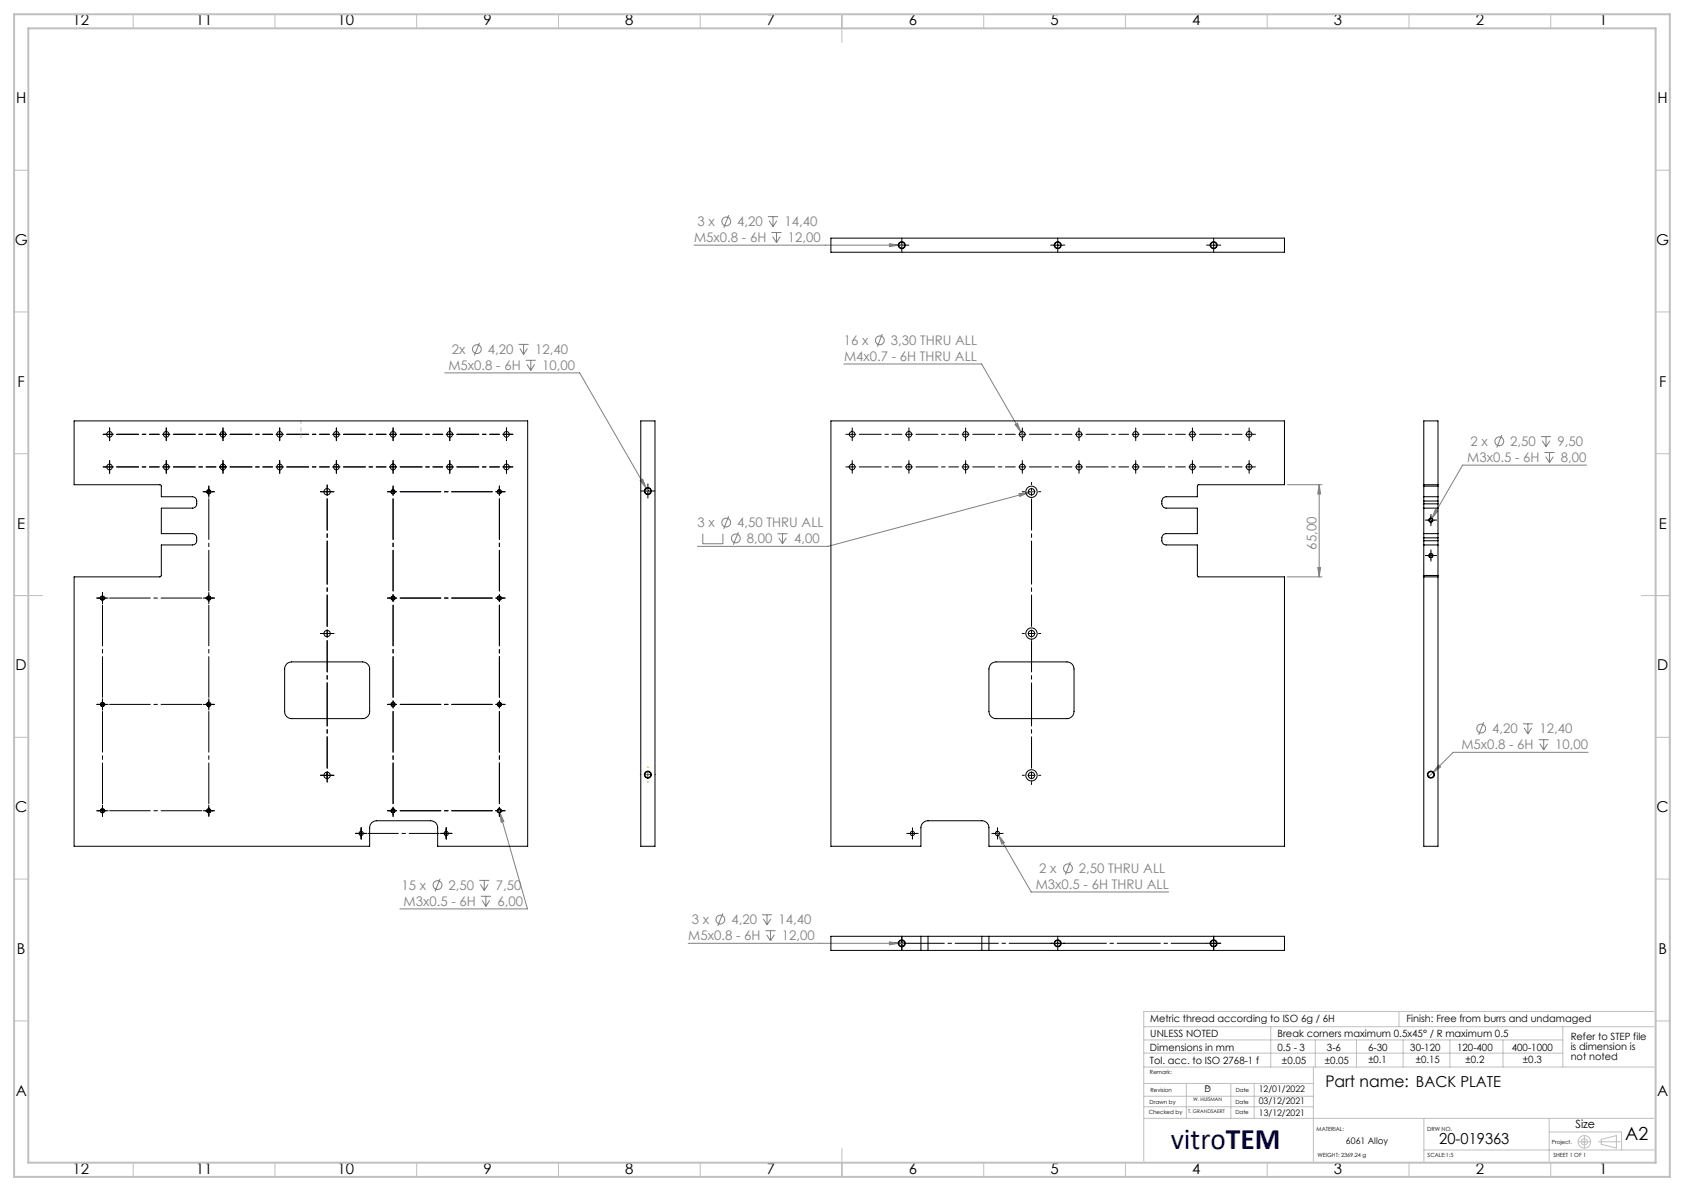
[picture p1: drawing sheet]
<svg xmlns="http://www.w3.org/2000/svg" width="594mm" height="420mm" viewBox="0 0 594 420" stroke-linecap="round" stroke-linejoin="round" font-family="sans-serif">
<g fill="none" stroke="#808080" stroke-width=".35">
<path d="M257.1 75.9l-1.8 4.4M270.9 76.4h3.5M271.3 77.8l1.4 2.2M272.7 76.4v3.6M274 77.8l-1.3 2.2M244.8 86.4h74.3M272.1 82h3.6M272.6 83.4l1.3 2.2M273.9 82v3.6M275.2 83.4l-1.3 2.2M313.7 86l3.3 .4-3.3 .6zM311.2 117.8l-1.7 4.5"/>
<path d="M156.9 131.5h47.6l24.6 42.8M169.1 120.9l-1.8 4.5M182.9 121.4h3.6M183.4 122.9l1.3 2.1M184.7 121.4v3.6M185.4 127.1h3.6M185.9 128.5l1.3 2.1M186 122.9l-1.3 2.1M187.2 127.1v3.5M188.6 128.5l-1.4 2.1M297.6 128.4h48.7l13.8 23.9M358 149.7l.9-.5 1.2 3.1z"/>
<path d="M360.1 152.3l1 1.7M529.7 153.4l-1.7 4.5M543.6 154h3.5M544 155.4l1.3 2.1M544.8 159.6h3.5M545.3 154v3.5M546.6 159.6v3.5M546.7 155.4l-1.4 2.1M225.8 169.5l.9-.5 1.2 3.1zM359.4 174.1l3.4-.4-3.1 1.4zM362.8 173.7l-70.7 19h-46.1M364.9 173.1l-2.1 .6"/>
<path d="M454.1 170.9h12.2M465.3 170.9v32.5M465.3 170.9l.5 3.3h-1zM506.3 179.7l.9 .5-2.1 2.6zM545.2 161l1.4 2.1M547.9 161l-1.3 2.1M559.6 164h-43.7l-10.8 18.8M247.9 188.2v3.6h7.1v-3.6M257 182.1l-1.7 4.4M260.5 187.7l-1.8 4.4M274.2 188.2h3.6M274.7 189.6l1.3 2.2"/>
<path d="M276 188.2v3.6M277.4 189.6l-1.4 2.2M505.1 182.8l-.8 1.3M454.1 203.4h12.2M464.8 200.1h1l-.5 3.3zM523.3 254.7l-1.7 4.4M537.2 255.3h3.5M537.6 256.7l1.3 2.1M538.9 255.3v3.5M540.3 256.7l-1.4 2.1M507.4 269.8l.7 .7-2.6 1.9zM542.7 260.9h3.6"/>
<path d="M543.2 262.3l1.3 2.1M544.5 260.9v3.5M545.9 262.3l-1.4 2.1M560.2 265.3h-47.6l-8.6 8.6M175.9 285.2l.5 1.4M176.4 286.6l1.3 3.1-.9 .3zM176.4 286.6l9.7 33.9h-45.1M351.5 293.3l.7 1.3M352.2 294.6l2.1 2.6-.9 .5zM352.2 294.6l11.5 20h48.6M155.2 309.9l-1.7 4.4M169 310.5h3.6"/>
<path d="M169.5 311.9l1.3 2.1M169.6 316.1h3.6M170 317.5l1.4 2.1M170.8 310.5v3.5M171.4 316.1v3.5M172.2 311.9l-1.4 2.1M172.7 317.5l-1.3 2.1M377.6 304l-1.8 4.5M242.7 332.7h76.4M255 322.1l-1.8 4.4M268.8 322.6h3.5M269.2 324l1.3 2.2"/>
<path d="M270 328.2h3.6M270.4 329.7l1.4 2.1M270.5 322.6v3.6M271.8 328.2v3.6M271.9 324l-1.4 2.2M273.1 329.7l-1.3 2.1M313.7 332.2l3.3 .5-3.3 .5z"/>
<circle cx="256.2" cy="78.1" r="1.55"/>
<circle cx="168.2" cy="123.1" r="1.55"/>
<circle cx="310.3" cy="120" r="1.55"/>
<circle cx="528.8" cy="155.6" r="1.56"/>
<circle cx="256.2" cy="184.3" r="1.55"/>
<circle cx="259.6" cy="189.9" r="1.55"/>
<circle cx="522.5" cy="256.9" r="1.56"/>
<circle cx="154.3" cy="312.1" r="1.56"/>
<circle cx="376.7" cy="306.2" r="1.56"/>
<circle cx="254.1" cy="324.3" r="1.55"/>
</g>
<g fill="none" stroke="#c0c0c0" stroke-width=".35">
<path d="M47 5v5M97 5v5M147 5v5M197 5v5M247 5v5M297 5v10M347 5v5M397 5v5M447 5v5M497 5v5M547 5v5M5 60h5"/>
<path d="M584 60h5M5 110h5M584 110h5M5 160h5M584 160h5M5 210h10M579 210h10M5 260h5M584 260h5M5 310h5M584 310h5M493.5 356.7v5.4"/>
<path d="M583.5 356.7h-180.1v52.8M5 360h5M403.4 376.3h180.1M403.4 371.4h147.9M403.4 362.1h180.1M403.5 366.7h147.8M448.2 362.1v14.2M463.3 376.3v33.3M463.9 366.7v9.6M478.5 366.7v9.6M494.9 366.7v9.6M511.4 366.7v9.6"/>
<path d="M530.2 366.7v9.6M551.3 362.1v14.2M584 360h5M403.4 386.6h59.9M403.5 390.3h59.8M403.5 382.1h59.8M403.5 394.4h180M418.5 382.1v12.3M434.2 382.1v12.3M442.4 382.1v12.1M502.2 394.4v15.2M546.5 394.4v15.2"/>
<path d="M546.5 399.2h25.5v6.3M47 410v5M97 410v5M147 410v5M197 410v5M247 410v5M297 405v10M347 410v5M397 410v5M447 410v5M497 410v5M502.2 405.5h81.3"/>
<path d="M547 410v5M556.6 402.6h4.5M558.9 400.5v4.4M563.8 402.6h7.7M564.8 401.8l5.4-1.3v4.4l-5.4-1.4z"/>
<circle cx="558.9" cy="402.7" r="1.09"/>
<circle cx="558.9" cy="402.7" r="2.2"/>
<circle cx="558.9" cy="402.7" r=".26"/>
</g>
<g fill="none" stroke="#000" stroke-width=".35" stroke-dasharray="15.2 1.3 1.3 1.3">
<path d="M316.9 86.4h-1.3M318.1 85.2v-1.3M318.1 87.7v1.2M319.4 86.4h1.2M371.9 86.4h-1.3M373.1 85.2v-1.3M373.1 87.7v1.2M374.4 86.4h1.2M426.9 86.4h-1.3M428.1 85.2v-1.3M428.1 87.7v1.2M429.4 86.4h1.2"/>
<path d="M37.4 153.2h-1M38.7 153.2v-1.3M38.7 153.2h-1.3M38.7 153.2v1.2M38.7 153.2h1.2M38.7 151.9v-1M38.7 154.4v1M58.7 153.2v-1.3M58.7 153.2h-1.3M58.7 153.2v1.2M58.7 153.2h1.2M58.7 151.9v-1"/>
<path d="M58.7 154.4v1M78.7 151.9v-1M78.7 154.4v1M98.7 153.2v-1.3M98.7 153.2h-1.3M98.7 153.2v1.2M98.7 153.2h1.2M98.7 151.9v-1M98.7 154.4v1M118.7 153.2v-1.3M118.7 153.2h-1.3M118.7 153.2v1.2"/>
<path d="M118.7 153.2h1.2M118.7 151.9v-1M118.7 154.4v1M138.7 153.2v-1.3M138.7 153.2h-1.3M138.7 153.2v1.2M138.7 153.2h1.2M138.7 151.9v-1M138.7 154.4v1M158.7 153.2v-1.3M158.7 153.2h-1.3M158.7 153.2v1.2"/>
<path d="M158.7 153.2h1.2M158.7 151.9v-1M158.7 154.4v1M178.7 153.2v-1.3M178.7 153.2h-1.3M178.7 153.2v1.2M178.7 153.2h1.2M178.7 151.9v-1M178.7 154.4v1M179.9 153.2h1M299.4 153.2h-1M300.6 153.2v-1.3"/>
<path d="M300.6 153.2h-1.2M300.6 153.2v1.2M300.6 153.2h1.3M300.6 151.9v-1M300.6 154.4v1M320.6 153.2v-1.3M320.6 153.2h-1.2M320.6 153.2v1.2M320.6 153.2h1.3M320.6 151.9v-1M320.6 154.4v1M340.6 153.2v-1.3"/>
<path d="M340.6 153.2h-1.2M340.6 153.2v1.2M340.6 153.2h1.3M340.6 151.9v-1M340.6 154.4v1M360.6 153.2v-1.3M360.6 153.2h-1.2M360.6 153.2v1.2M360.6 153.2h1.3M360.6 151.9v-1M360.6 154.4v1M380.6 153.2v-1.3"/>
<path d="M380.6 153.2h-1.2M380.6 153.2v1.2M380.6 153.2h1.3M380.6 151.9v-1M380.6 154.4v1M400.6 151.9v-1M400.6 154.4v1M420.6 153.2v-1.3M420.6 153.2h-1.2M420.6 153.2v1.2M420.6 153.2h1.3M420.6 151.9v-1"/>
<path d="M420.6 154.4v1M440.6 153.2v-1.3M440.6 153.2h-1.2M440.6 153.2v1.2M440.6 153.2h1.3M440.6 151.9v-1M440.6 154.4v1M441.9 153.2h1M37.4 164.7h-1M38.7 164.7v-1.3M38.7 164.7h-1.3M38.7 164.7v1.2"/>
<path d="M38.7 164.7h1.2M38.7 163.4v-1M38.7 165.9v1M58.7 164.7v-1.3M58.7 164.7h-1.3M58.7 164.7v1.2M58.7 164.7h1.2M58.7 163.4v-1M58.7 165.9v1M72.4 173.4h-.7M73.7 172.2v-.8M73.7 174.7v.7"/>
<path d="M73.7 173.4v-1.2M73.7 173.4h-1.3M73.7 173.4v1.3M73.7 173.4h1.2M74.9 173.4h.8M78.7 163.4v-1M78.7 165.9v1M98.7 164.7v-1.3M98.7 164.7h-1.3M98.7 164.7v1.2M98.7 164.7h1.2M98.7 163.4v-1"/>
<path d="M98.7 165.9v1M114.2 173.4h-1.2M115.4 173.4v-1.2M115.4 173.4h-1.2M115.4 173.4v1.3M115.4 173.4h1.3M115.4 172.2v-1.2M116.7 173.4h1.1M118.7 164.7v-1.3M118.7 164.7h-1.3M118.7 164.7v1.2M118.7 164.7h1.2"/>
<path d="M118.7 163.4v-1M118.7 165.9v1M137.4 173.4h-.7M138.7 173.4v-1.2M138.7 173.4h-1.3M138.7 173.4v1.3M138.7 173.4h1.2M138.7 172.2v-.8M138.7 164.7v-1.3M138.7 164.7h-1.3M138.7 164.7v1.2M138.7 164.7h1.2"/>
<path d="M138.7 163.4v-1M138.7 165.9v1M158.7 164.7v-1.3M158.7 164.7h-1.3M158.7 164.7v1.2M158.7 164.7h1.2M158.7 163.4v-1M158.7 165.9v1M176.2 173.4v-1.2M176.2 173.4h-1.3M176.2 173.4v1.3M176.2 173.4h1.2"/>
<path d="M176.2 172.2v-.8M177.4 173.4h.8M178.7 164.7v-1.3M178.7 164.7h-1.3M178.7 164.7v1.2M178.7 164.7h1.2M178.7 163.4v-1M178.7 165.9v1M179.9 164.7h1M227.3 173.2h-1.3M228.5 171.9v-1.2M228.5 174.4v1.3"/>
<path d="M229.8 173.2h1.2M299.4 164.7h-1M300.6 164.7v-1.3M300.6 164.7h-1.2M300.6 164.7v1.2M300.6 164.7h1.3M300.6 163.4v-1M300.6 165.9v1M320.6 164.7v-1.3M320.6 164.7h-1.2M320.6 164.7v1.2M320.6 164.7h1.3"/>
<path d="M320.6 163.4v-1M320.6 165.9v1M340.6 164.7v-1.3M340.6 164.7h-1.2M340.6 164.7v1.2M340.6 164.7h1.3M340.6 163.4v-1M340.6 165.9v1M360.6 164.7v-1.3M360.6 164.7h-1.2M360.6 164.7v1.2M360.6 164.7h1.3"/>
<path d="M360.6 163.4v-1M360.6 165.9v1M361.4 173.4h-.8M363.9 173.4v-1.2M363.9 173.4h-1.3M363.9 173.4v1.3M363.9 173.4h1.2M363.9 170.9v-.7M366.4 173.4h.7M380.6 164.7v-1.3M380.6 164.7h-1.2M380.6 164.7v1.2"/>
<path d="M380.6 164.7h1.3M380.6 163.4v-1M380.6 165.9v1M400.6 163.4v-1M400.6 165.9v1M420.6 164.7v-1.3M420.6 164.7h-1.2M420.6 164.7v1.2M420.6 164.7h1.3M420.6 163.4v-1M420.6 165.9v1M440.6 164.7v-1.3"/>
<path d="M440.6 164.7h-1.2M440.6 164.7v1.2M440.6 164.7h1.3M440.6 163.4v-1M440.6 165.9v1M441.9 164.7h1M503.5 183.4h-.8M503.5 195.9h-.8M504.7 182.2v-.8M504.7 184.7v.7M504.7 194.7v-.8M504.7 197.2v.7"/>
<path d="M506 183.4h.7M506 195.9h.7M34.9 210.9h-.7M36.2 209.7v-.8M36.2 212.2v.7M36.2 210.9v-1.2M36.2 210.9h-1.3M36.2 210.9v1.3M36.2 210.9h1.2M37.4 210.9h.8M72.4 210.9h-.7M73.7 209.7v-.8"/>
<path d="M73.7 212.2v.7M73.7 210.9v-1.2M73.7 210.9h-1.3M73.7 210.9v1.3M73.7 210.9h1.2M74.9 210.9h.8M137.4 210.9h-.7M138.7 210.9v-1.2M138.7 210.9h-1.3M138.7 210.9v1.3M138.7 210.9h1.2M176.2 210.9v-1.2"/>
<path d="M176.2 210.9h-1.3M176.2 210.9v1.3M176.2 210.9h1.2M177.4 210.9h.8M114.2 223.4h-1.2M115.4 223.4v-1.2M115.4 223.4h-1.2M115.4 223.4v1.3M115.4 223.4h1.3M116.7 223.4h1.1M361.4 223.4h-.8M363.9 223.4v-1.2"/>
<path d="M363.9 223.4h-1.3M363.9 223.4v1.3M363.9 223.4h1.2M366.4 223.4h.7M34.9 248.4h-.7M36.2 247.2v-.8M36.2 249.7v.7M36.2 248.4v-1.2M36.2 248.4h-1.3M36.2 248.4v1.3M36.2 248.4h1.2M37.4 248.4h.8"/>
<path d="M72.4 248.4h-.7M73.7 247.2v-.8M73.7 249.7v.7M73.7 248.4v-1.2M73.7 248.4h-1.3M73.7 248.4v1.3M73.7 248.4h1.2M74.9 248.4h.8M137.4 248.4h-.7M138.7 248.4v-1.2M138.7 248.4h-1.3M138.7 248.4v1.3"/>
<path d="M138.7 248.4h1.2M176.2 248.4v-1.2M176.2 248.4h-1.3M176.2 248.4v1.3M176.2 248.4h1.2M177.4 248.4h.8M114.2 273.4h-1.2M115.4 274.7v1.1M116.7 273.4h1.1M361.4 273.4h-.8M363.9 275.9v.8M366.4 273.4h.7"/>
<path d="M34.9 285.9h-.7M36.2 284.7v-.8M36.2 287.2v.7M36.2 285.9v-1.2M36.2 285.9h-1.3M36.2 285.9v1.3M36.2 285.9h1.2M37.4 285.9h.8M72.4 285.9h-.7M73.7 284.7v-.8M73.7 287.2v.7M73.7 287.2v.6"/>
<path d="M74.9 285.9h.8M74.9 285.9h.6M126.2 293.9h-.8M127.4 292.7v-.8M127.4 295.2v.7M127.4 293.9v-1.2M127.4 293.9h-1.2M127.4 293.9v1.3M127.4 293.9h1.3M128.7 293.9h.7M137.4 285.9h-.7M138.7 285.9v-1.2"/>
<path d="M138.7 285.9h-1.3M138.7 285.9v1.3M138.7 285.9h1.2M138.7 287.2v.7M156.2 293.9h-.8M157.4 292.7v-.8M157.4 295.2v.7M157.4 293.9v-1.2M157.4 293.9h-1.2M157.4 293.9v1.3M157.4 293.9h1.3M158.7 293.9h.7"/>
<path d="M176.2 287.2v.7M177.4 285.9h.8M320.6 293.9h-.7M321.9 292.7v-.8M321.9 295.2v.7M323.1 293.9h.8M350.6 293.9h-.7M351.9 292.7v-.8M351.9 295.2v.7M353.1 293.9h.8M316.9 332.6h-1.3M318.1 331.4v-1.3"/>
<path d="M318.1 333.9v1.2M319.4 332.6h1.2M371.9 332.6h-1.3M373.1 331.4v-1.3M373.1 333.9v1.2M374.4 332.6h1.2M426.9 332.6h-1.3M428.1 331.4v-1.3M428.1 333.9v1.2M428.1 332.6v-1.2M428.1 332.6h-1.2M428.1 332.6v1.3"/>
<path d="M428.1 332.6h1.3M429.4 332.6h1.2"/>
</g>
<path d="M320.6 332.6h105" fill="none" stroke="#000" stroke-width=".35" stroke-dasharray="15.2 1.3 1.3 1.3" stroke-dashoffset="2.7"/>
<g fill="none" stroke="#000" stroke-width=".35" stroke-dasharray="15.2 1.3 1.3 1.3" stroke-dashoffset=".9">
<path d="M141.2 173.4h32.5M38.7 210.9h32.5M73.7 208.4v-32.5M138.7 208.4v-32.5M141.2 210.9h32.5M176.2 208.4v-32.5M36.2 245.9v-32.5M38.7 248.4h32.5M73.7 245.9v-32.5M138.7 245.9v-32.5M141.2 248.4h32.5M176.2 245.9v-32.5"/>
<path d="M36.2 283.4v-32.5M38.7 285.9h32.5M73.7 283.4v-32.5M138.7 283.4v-32.5M141.2 285.9h32.5M176.2 283.4v-32.5"/>
</g>
<path d="M115.4 220.9v-45M363.9 220.9v-45M115.4 270.9v-45M363.9 270.9v-45" fill="none" stroke="#000" stroke-width=".35" stroke-dasharray="15.2 1.3 1.3 1.3" stroke-dashoffset="4.2"/>
<g fill="none" stroke="#000" stroke-width=".35" stroke-dasharray="15.2 1.3 1.3 1.3" stroke-dashoffset="7.5">
<path d="M41.2 153.2h15M61.2 153.2h15M81.2 153.2h15M101.2 153.2h15M121.2 153.2h15M141.2 153.2h15M161.2 153.2h15M303.1 153.2h15M323.1 153.2h15M343.1 153.2h15M363.1 153.2h15M383.1 153.2h15"/>
<path d="M403.1 153.2h15M423.1 153.2h15M41.2 164.7h15M61.2 164.7h15M81.2 164.7h15M101.2 164.7h15M121.2 164.7h15M141.2 164.7h15M161.2 164.7h15M303.1 164.7h15M323.1 164.7h15M343.1 164.7h15"/>
<path d="M363.1 164.7h15M383.1 164.7h15M403.1 164.7h15M423.1 164.7h15"/>
</g>
<path d="M129.9 293.9h25" fill="none" stroke="#000" stroke-width=".35" stroke-dasharray="15.2 1.3 1.3 1.3" stroke-dashoffset="4.6"/>
<g fill="none" stroke="#000" stroke-width=".35">
<path d="M316.8 86.4h2.5M318.1 85.2v2.5M371.8 86.4h2.5M373.1 85.2v2.5M426.8 86.4h2.5M428.1 85.2v2.5M77.4 153.2h2.5M78.6 151.9v2.5M399.3 153.2h2.5M400.6 151.9v2.5M72.4 173.4h2.5M73.6 172.2v2.5"/>
<path d="M77.4 164.7h2.5M78.6 163.4v2.5M227.3 173.2h2.5M228.5 171.9v2.5M399.3 164.7h2.5M400.6 163.4v2.5M503.5 183.4h2.5M503.5 195.9h2.5M504.7 182.2v2.5M504.7 194.7v2.5M34.9 210.9h2.5M36.1 209.7v2.5"/>
<path d="M72.4 210.9h2.5M73.6 209.7v2.5M34.9 248.4h2.5M36.1 247.2v2.5M72.4 248.4h2.5M73.6 247.2v2.5M114.1 273.4h2.5M115.4 272.2v2.5M362.6 273.4h2.5M363.9 272.2v2.5M34.9 285.9h2.5M36.1 284.7v2.5"/>
<path d="M72.4 285.9h2.5M73.6 284.7v2.5M126.2 293.9h2.4M127.4 292.7v2.5M156.1 293.9h2.5M157.4 292.7v2.5M174.9 285.9h2.5M176.1 284.7v2.5M320.6 293.9h2.5M321.8 292.7v2.5M350.6 293.9h2.5M351.8 292.7v2.5"/>
<path d="M316.8 332.7h2.5M318.1 331.4v2.5M371.8 332.7h2.5M373.1 331.4v2.5M426.8 332.7h2.5M428.1 331.4v2.5"/>
</g>
<path d="M226 273.2h-.2M228.5 270.7v-.2M228.5 275.7v.2M231 273.2h.2" fill="none" stroke="#808000" stroke-width=".35" stroke-dasharray="15.2 1.3 1.3 1.3"/>
<path d="M227.3 273.2h2.5M228.5 271.9v2.5" fill="none" stroke="#808000" stroke-width=".35"/>
<path d="M106.2 148.4v6" fill="none" stroke="#c0c0c0" stroke-width=".35" stroke-dasharray="15.2 1.3 1.3 1.3" stroke-dashoffset="14.1"/>
<path d="M5 5h584v410h-584zM10 10h574v400h-574z" fill="none" stroke="#c0c0c0" stroke-width=".7"/>
<g fill="#808080">
<path d="M358 149.7l2.1 2.6-1.2-3.1zM359.4 174.1l.3 1 3.1-1.4zM352.2 294.6l1.2 3.1 .9-.5zM506.3 179.7l-1.2 3.1 2.1-2.6zM507.4 269.8l-1.9 2.6 2.6-1.9zM313.7 86v1l3.3-.6zM313.7 332.2v1l3.3-.5zM225.8 169.5l2.1 2.6-1.2-3.1zM176.4 286.6l.4 3.4 .9-.3z"/>
<path d="M465.3 170.9l.5 3.3h-1zM464.8 200.1h1l-.5 3.3z"/>
</g>
<g fill="none" stroke="#000" stroke-width=".35">
<path d="M293.1 84h160v5h-160zM26.1 148.4h160v150h-31.7v-6.5a2.41 2.41 0 0 0-2.5-2.5h-19a2.47 2.47 0 0 0-2.5 2.5v6.5h-104.3v-95h30.4l.4-.5v-10.7h11a1.51 1.51 0 0 0 1.5-1.5v-1a1.51 1.51 0 0 0-1.5-1.5h-11v-9h11a1.57 1.57 0 0 0 1.5-1.5v-1a1.57 1.57 0 0 0-1.5-1.5h-11v-3.8l-.4-.5h-30.4zM226 148.4h5v150h-5zM293.1 148.4h160v22.5h-30.4l-.4 .4v3.9h-11a1.57 1.57 0 0 0-1.5 1.5v1a1.57 1.57 0 0 0 1.5 1.5h11v9h-11a1.51 1.51 0 0 0-1.5 1.5v1a1.51 1.51 0 0 0 1.5 1.5h11v10.8l.4 .4h30.4v95h-104.3v-6.5a2.41 2.41 0 0 0-2.5-2.5h-19a2.47 2.47 0 0 0-2.5 2.5v6.5h-31.7zM502.2 170.9v.5M502.2 175.2v1.5M502.2 177.7v1.5M502.2 175.2h5M502.2 179.2h5M502.2 170.9v-22.5h5v22.5M502.2 170.9h5M502.2 171.4v3.8"/>
<path d="M502.2 176.7v1M502.2 179.2v9M502.2 171.4h5M502.2 176.7h5M502.2 177.7h5M507.2 170.9v.5M507.2 175.2v1.5M507.2 177.7v1.5M507.2 171.4v3.8M507.2 176.7v1M507.2 179.2v9M502.2 190.7v1.5"/>
<path d="M502.2 188.2v1.5M502.2 188.2h5M502.2 192.2h5M502.2 189.7v1M502.2 192.2v10.7M502.2 190.7h5M502.2 189.7h5M507.2 190.7v1.5M507.2 188.2v1.5M507.2 189.7v1M507.2 192.2v10.7M502.2 202.9v.5"/>
<path d="M502.2 203.4h5M502.2 203.4v95h5v-95M502.2 202.9h5M507.2 202.9v.5M101.1 234.2l1.8-.8h25a2.53 2.53 0 0 1 2.5 2.5v15a2.53 2.53 0 0 1-2.5 2.5h-25a2.47 2.47 0 0 1-2.5-2.5v-15l.2-.9zM349.6 234.2l1.7-.8h25a2.53 2.53 0 0 1 2.5 2.5v15a2.53 2.53 0 0 1-2.5 2.5h-25a2.53 2.53 0 0 1-2.5-2.5v-15zM324.8 330.2h2.5M324.8 335.2h2.5M324.8 330.2v5M324.8 330.2h-31.7v5h31.7M327.3 330.2h19M327.3 335.2h19"/>
<path d="M327.3 330.2v5M346.3 330.2h2.5M346.3 335.2h2.5M346.3 330.2v5M348.8 330.2v5M348.8 330.2h104.3v5h-104.3"/>
<circle cx="318.1" cy="86.5" r="1.24"/>
<circle cx="318.1" cy="86.5" r="1.06"/>
<circle cx="373.1" cy="86.5" r="1.24"/>
<circle cx="373.1" cy="86.5" r="1.06"/>
<circle cx="428.1" cy="86.5" r="1.26"/>
<circle cx="428.1" cy="86.5" r="1.06"/>
<circle cx="38.6" cy="153.2" r=".99"/>
<circle cx="58.6" cy="153.2" r=".99"/>
<circle cx="78.6" cy="153.2" r=".99"/>
<circle cx="98.6" cy="153.2" r=".99"/>
<circle cx="118.6" cy="153.2" r=".99"/>
<circle cx="138.6" cy="153.2" r=".99"/>
<circle cx="158.6" cy="153.2" r=".99"/>
<circle cx="178.6" cy="153.2" r=".99"/>
<circle cx="300.6" cy="153.2" r=".99"/>
<circle cx="320.6" cy="153.2" r=".99"/>
<circle cx="340.6" cy="153.2" r="1"/>
<circle cx="360.6" cy="153.2" r="1"/>
<circle cx="380.6" cy="153.2" r="1"/>
<circle cx="400.6" cy="153.2" r=".99"/>
<circle cx="420.6" cy="153.2" r=".99"/>
<circle cx="440.6" cy="153.2" r=".99"/>
<circle cx="38.6" cy="164.7" r=".99"/>
<circle cx="58.6" cy="164.7" r=".99"/>
<circle cx="73.6" cy="173.4" r=".74"/>
<circle cx="73.6" cy="173.4" r=".62"/>
<circle cx="78.6" cy="164.7" r=".99"/>
<circle cx="98.6" cy="164.7" r=".99"/>
<circle cx="115.4" cy="173.4" r="1.12"/>
<circle cx="118.6" cy="164.7" r=".99"/>
<circle cx="138.6" cy="173.4" r=".62"/>
<circle cx="138.6" cy="173.4" r=".75"/>
<circle cx="138.6" cy="164.7" r=".99"/>
<circle cx="158.6" cy="164.7" r=".99"/>
<circle cx="176.1" cy="173.4" r=".62"/>
<circle cx="176.1" cy="173.4" r=".75"/>
<circle cx="178.6" cy="164.7" r=".99"/>
<circle cx="228.5" cy="173.2" r="1.24"/>
<circle cx="228.5" cy="173.2" r="1.05"/>
<circle cx="300.6" cy="164.7" r=".99"/>
<circle cx="320.6" cy="164.7" r=".99"/>
<circle cx="340.6" cy="164.7" r="1"/>
<circle cx="360.6" cy="164.7" r="1"/>
<circle cx="363.8" cy="173.4" r="1.12"/>
<circle cx="363.8" cy="173.4" r="2"/>
<circle cx="380.6" cy="164.7" r="1"/>
<circle cx="400.6" cy="164.7" r=".99"/>
<circle cx="420.6" cy="164.7" r=".99"/>
<circle cx="440.6" cy="164.7" r=".99"/>
<circle cx="504.7" cy="195.9" r=".75"/>
<circle cx="504.7" cy="183.4" r=".75"/>
<circle cx="504.7" cy="183.4" r=".63"/>
<circle cx="504.7" cy="195.9" r=".63"/>
<circle cx="36.1" cy="210.9" r=".74"/>
<circle cx="36.1" cy="210.9" r=".62"/>
<circle cx="73.6" cy="210.9" r=".74"/>
<circle cx="73.6" cy="210.9" r=".62"/>
<circle cx="138.6" cy="210.9" r=".62"/>
<circle cx="138.6" cy="210.9" r=".75"/>
<circle cx="176.1" cy="210.9" r=".62"/>
<circle cx="176.1" cy="210.9" r=".75"/>
<circle cx="115.4" cy="223.4" r="1.13"/>
<circle cx="363.8" cy="223.4" r="1.13"/>
<circle cx="363.8" cy="223.4" r="1.99"/>
<circle cx="36.1" cy="248.4" r=".74"/>
<circle cx="36.1" cy="248.4" r=".62"/>
<circle cx="73.6" cy="248.4" r=".74"/>
<circle cx="73.6" cy="248.4" r=".62"/>
<circle cx="138.6" cy="248.4" r=".62"/>
<circle cx="138.6" cy="248.4" r=".75"/>
<circle cx="176.1" cy="248.4" r=".62"/>
<circle cx="176.1" cy="248.4" r=".75"/>
<circle cx="115.4" cy="273.4" r="1.12"/>
<circle cx="228.5" cy="273.2" r="1.24"/>
<circle cx="228.5" cy="273.2" r="1.05"/>
<circle cx="363.8" cy="273.4" r="1.12"/>
<circle cx="363.8" cy="273.4" r="2"/>
<circle cx="504.7" cy="273.2" r="1.25"/>
<circle cx="504.7" cy="273.2" r="1.05"/>
<circle cx="36.1" cy="285.9" r=".74"/>
<circle cx="36.1" cy="285.9" r=".62"/>
<circle cx="73.6" cy="285.9" r=".74"/>
<circle cx="73.6" cy="285.9" r=".62"/>
<circle cx="127.4" cy="293.9" r=".75"/>
<circle cx="138.6" cy="285.9" r=".62"/>
<circle cx="138.6" cy="285.9" r=".75"/>
<circle cx="157.4" cy="293.9" r=".74"/>
<circle cx="176.1" cy="285.9" r=".62"/>
<circle cx="176.1" cy="285.9" r=".75"/>
<circle cx="321.8" cy="293.9" r=".75"/>
<circle cx="351.8" cy="293.9" r=".75"/>
<circle cx="318.1" cy="332.7" r="1.04"/>
<circle cx="318.1" cy="332.7" r="1.24"/>
<circle cx="373.1" cy="332.7" r="1.04"/>
<circle cx="373.1" cy="332.7" r="1.24"/>
<circle cx="428.1" cy="332.7" r="1.24"/>
<circle cx="428.1" cy="332.7" r="1.05"/>
</g>
<text font-size="10.6" fill="#000080" x="412.9" y="405.3">vitroTEM</text>
<text font-size="6.3" x="573.3" y="401.9">A2</text>
<text font-size="5.6" x="467.5" y="383.2">Part name: BACK PLATE</text>
<g font-size="5.3">
<text x="25.6" y="8.9">12</text>
<text x="69.1" y="8.9">11</text>
<text x="119.1" y="8.9">10</text>
<text x="170.5" y="8.9">9</text>
<text x="220.5" y="8.9">8</text>
<text x="270.5" y="8.9">7</text>
<text x="320.5" y="8.9">6</text>
<text x="370.5" y="8.9">5</text>
<text x="420.5" y="8.9">4</text>
<text x="470.5" y="8.9">3</text>
<text x="520.5" y="8.9">2</text>
<text x="564" y="8.9">1</text>
<text x="5.7" y="36.4">H</text>
<text x="584.7" y="36.4">H</text>
<text x="5.2" y="86.4">G</text>
<text x="584.2" y="86.4">G</text>
<text x="6.2" y="136.4">F</text>
<text x="585.2" y="136.4">F</text>
<text x="6.1" y="186.4">E</text>
<text x="585.1" y="186.4">E</text>
<text x="5.5" y="236.4">D</text>
<text x="584.5" y="236.4">D</text>
<text x="5.3" y="286.4">C</text>
<text x="584.3" y="286.4">C</text>
<text x="6" y="336.4">B</text>
<text x="585" y="336.4">B</text>
<text x="5.5" y="386.4">A</text>
<text x="584.5" y="386.4">A</text>
<text x="507.7" y="403.3">20-019363</text>
<text x="25.6" y="413.9">12</text>
<text x="69.1" y="413.9">11</text>
<text x="119.1" y="413.9">10</text>
<text x="170.5" y="413.9">9</text>
<text x="220.5" y="413.9">8</text>
<text x="270.5" y="413.9">7</text>
<text x="320.5" y="413.9">6</text>
<text x="370.5" y="413.9">5</text>
<text x="420.5" y="413.9">4</text>
<text x="470.5" y="413.9">3</text>
<text x="520.5" y="413.9">2</text>
<text x="564" y="413.9">1</text>
</g>
<g font-size="4.7" fill="#808080">
<text x="246.1" y="79.8">3 x</text>
<text x="260.1" y="79.8">4,20</text>
<text x="276.7" y="79.8">14,40</text>
<text x="244.8" y="85.4">M5x0.8 - 6H</text>
<text x="277.9" y="85.4">12,00</text>
<text x="159.4" y="124.8">2x</text>
<text x="172.1" y="124.8">4,20</text>
<text x="188.7" y="124.8">12,40</text>
<text x="297.7" y="121.7">16 x</text>
<text x="314.2" y="121.7">3,30 THRU ALL</text>
<text x="158.2" y="130.4">M5x0.8 - 6H</text>
<text x="191.3" y="130.4">10,00</text>
<text x="297.7" y="127.3">M4x0.7 - 6H THRU ALL</text>
<text x="518.7" y="157.3">2 x</text>
<text x="532.7" y="157.3">2,50</text>
<text x="549.4" y="157.3">9,50</text>
<text x="517.5" y="162.9">M3x0.5 - 6H</text>
<text x="550.6" y="162.9">8,00</text>
<text x="246" y="186">3 x</text>
<text x="260" y="186">4,50 THRU ALL</text>
<text x="263.4" y="191.6">8,00</text>
<text x="280.1" y="191.6">4,00</text>
<text x="464.3" y="193.8" transform="rotate(-90 464.3 193.8)">65,00</text>
<text x="526.3" y="258.6">4,20</text>
<text x="543" y="258.6">12,40</text>
<text x="515.5" y="264.2">M5x0.8 - 6H</text>
<text x="548.6" y="264.2">10,00</text>
<text x="366.6" y="307.9">2 x</text>
<text x="380.6" y="307.9">2,50 THRU ALL</text>
<text x="141.6" y="313.8">15 x</text>
<text x="158.2" y="313.8">2,50</text>
<text x="174.8" y="313.8">7,50</text>
<text x="365.4" y="313.5">M3x0.5 - 6H THRU ALL</text>
<text x="142.4" y="319.4">M3x0.5 - 6H</text>
<text x="175.4" y="319.4">6,00</text>
<text x="244" y="326">3 x</text>
<text x="258" y="326">4,20</text>
<text x="274.6" y="326">14,40</text>
<text x="242.8" y="331.6">M5x0.8 - 6H</text>
<text x="275.8" y="331.6">12,00</text>
</g>
<text font-size="4" x="555.7" y="397.8">Size</text>
<g font-size="3.5">
<text x="405.7" y="360.5">Metric thread according to ISO 6g / 6H</text>
<text x="405.7" y="365.7">UNLESS NOTED</text>
<text x="450.6" y="365.7">Break corners maximum 0.5x45° / R maximum 0.5</text>
<text x="496.2" y="360.5">Finish: Free from burrs and undamaged</text>
<text x="405.6" y="370.5">Dimensions in mm</text>
<text x="450.6" y="370.5">0.5 - 3</text>
<text x="468.1" y="370.5">3-6</text>
<text x="482.6" y="370.5">6-30</text>
<text x="497.5" y="370.5">30-120</text>
<text x="514" y="370.5">120-400</text>
<text x="533.3" y="370.5">400-1000</text>
<text x="554" y="366.6">Refer to STEP file</text>
<text x="554" y="370.1">is dimension is</text>
<text x="405.6" y="375.3">Tol. acc. to ISO 2768-1 f</text>
<text x="452.2" y="375.3">±0.05</text>
<text x="467.3" y="375.3">±0.05</text>
<text x="482.7" y="374.7">±0.1</text>
<text x="499.4" y="374.7">±0.15</text>
<text x="516.9" y="374.7">±0.2</text>
<text x="537.2" y="374.7">±0.3</text>
<text x="554" y="373.7">not noted</text>
</g>
<g font-size="3.2">
<text x="424.8" y="385.2">D</text>
<text x="444" y="385.2">12/01/2022</text>
<text x="444" y="389.4">03/12/2021</text>
<text x="444.1" y="393.4">13/12/2021</text>
<text x="474.8" y="403.3">6061 Alloy</text>
</g>
<g font-size="2">
<text x="405.6" y="378.7">Remark:</text>
<text x="405.5" y="389.4">Drawn by</text>
<text x="405.8" y="385.2">Revision</text>
<text x="435.8" y="389.4">Date</text>
<text x="435.9" y="385.2">Date</text>
<text x="405.2" y="392.9">Checked by</text>
<text x="435.8" y="392.9">Date</text>
<text x="464.4" y="398.7">MATERIAL:</text>
<text x="503.4" y="398.7">DRW NO.</text>
<text x="547.4" y="403.3">Project.</text>
<text x="464.7" y="408.1">WEIGHT: 2369.24 g</text>
<text x="503.6" y="408.1">SCALE:1:5</text>
<text x="548" y="408.1">SHEET 1 OF 1</text>
</g>
<g font-size="1.8">
<text x="420.8" y="388.3">W. HUISMAN</text>
<text x="425.3" y="384.1">D</text>
<text x="419.1" y="392.5">T. GRANDSAERT</text>
</g>
</svg>
